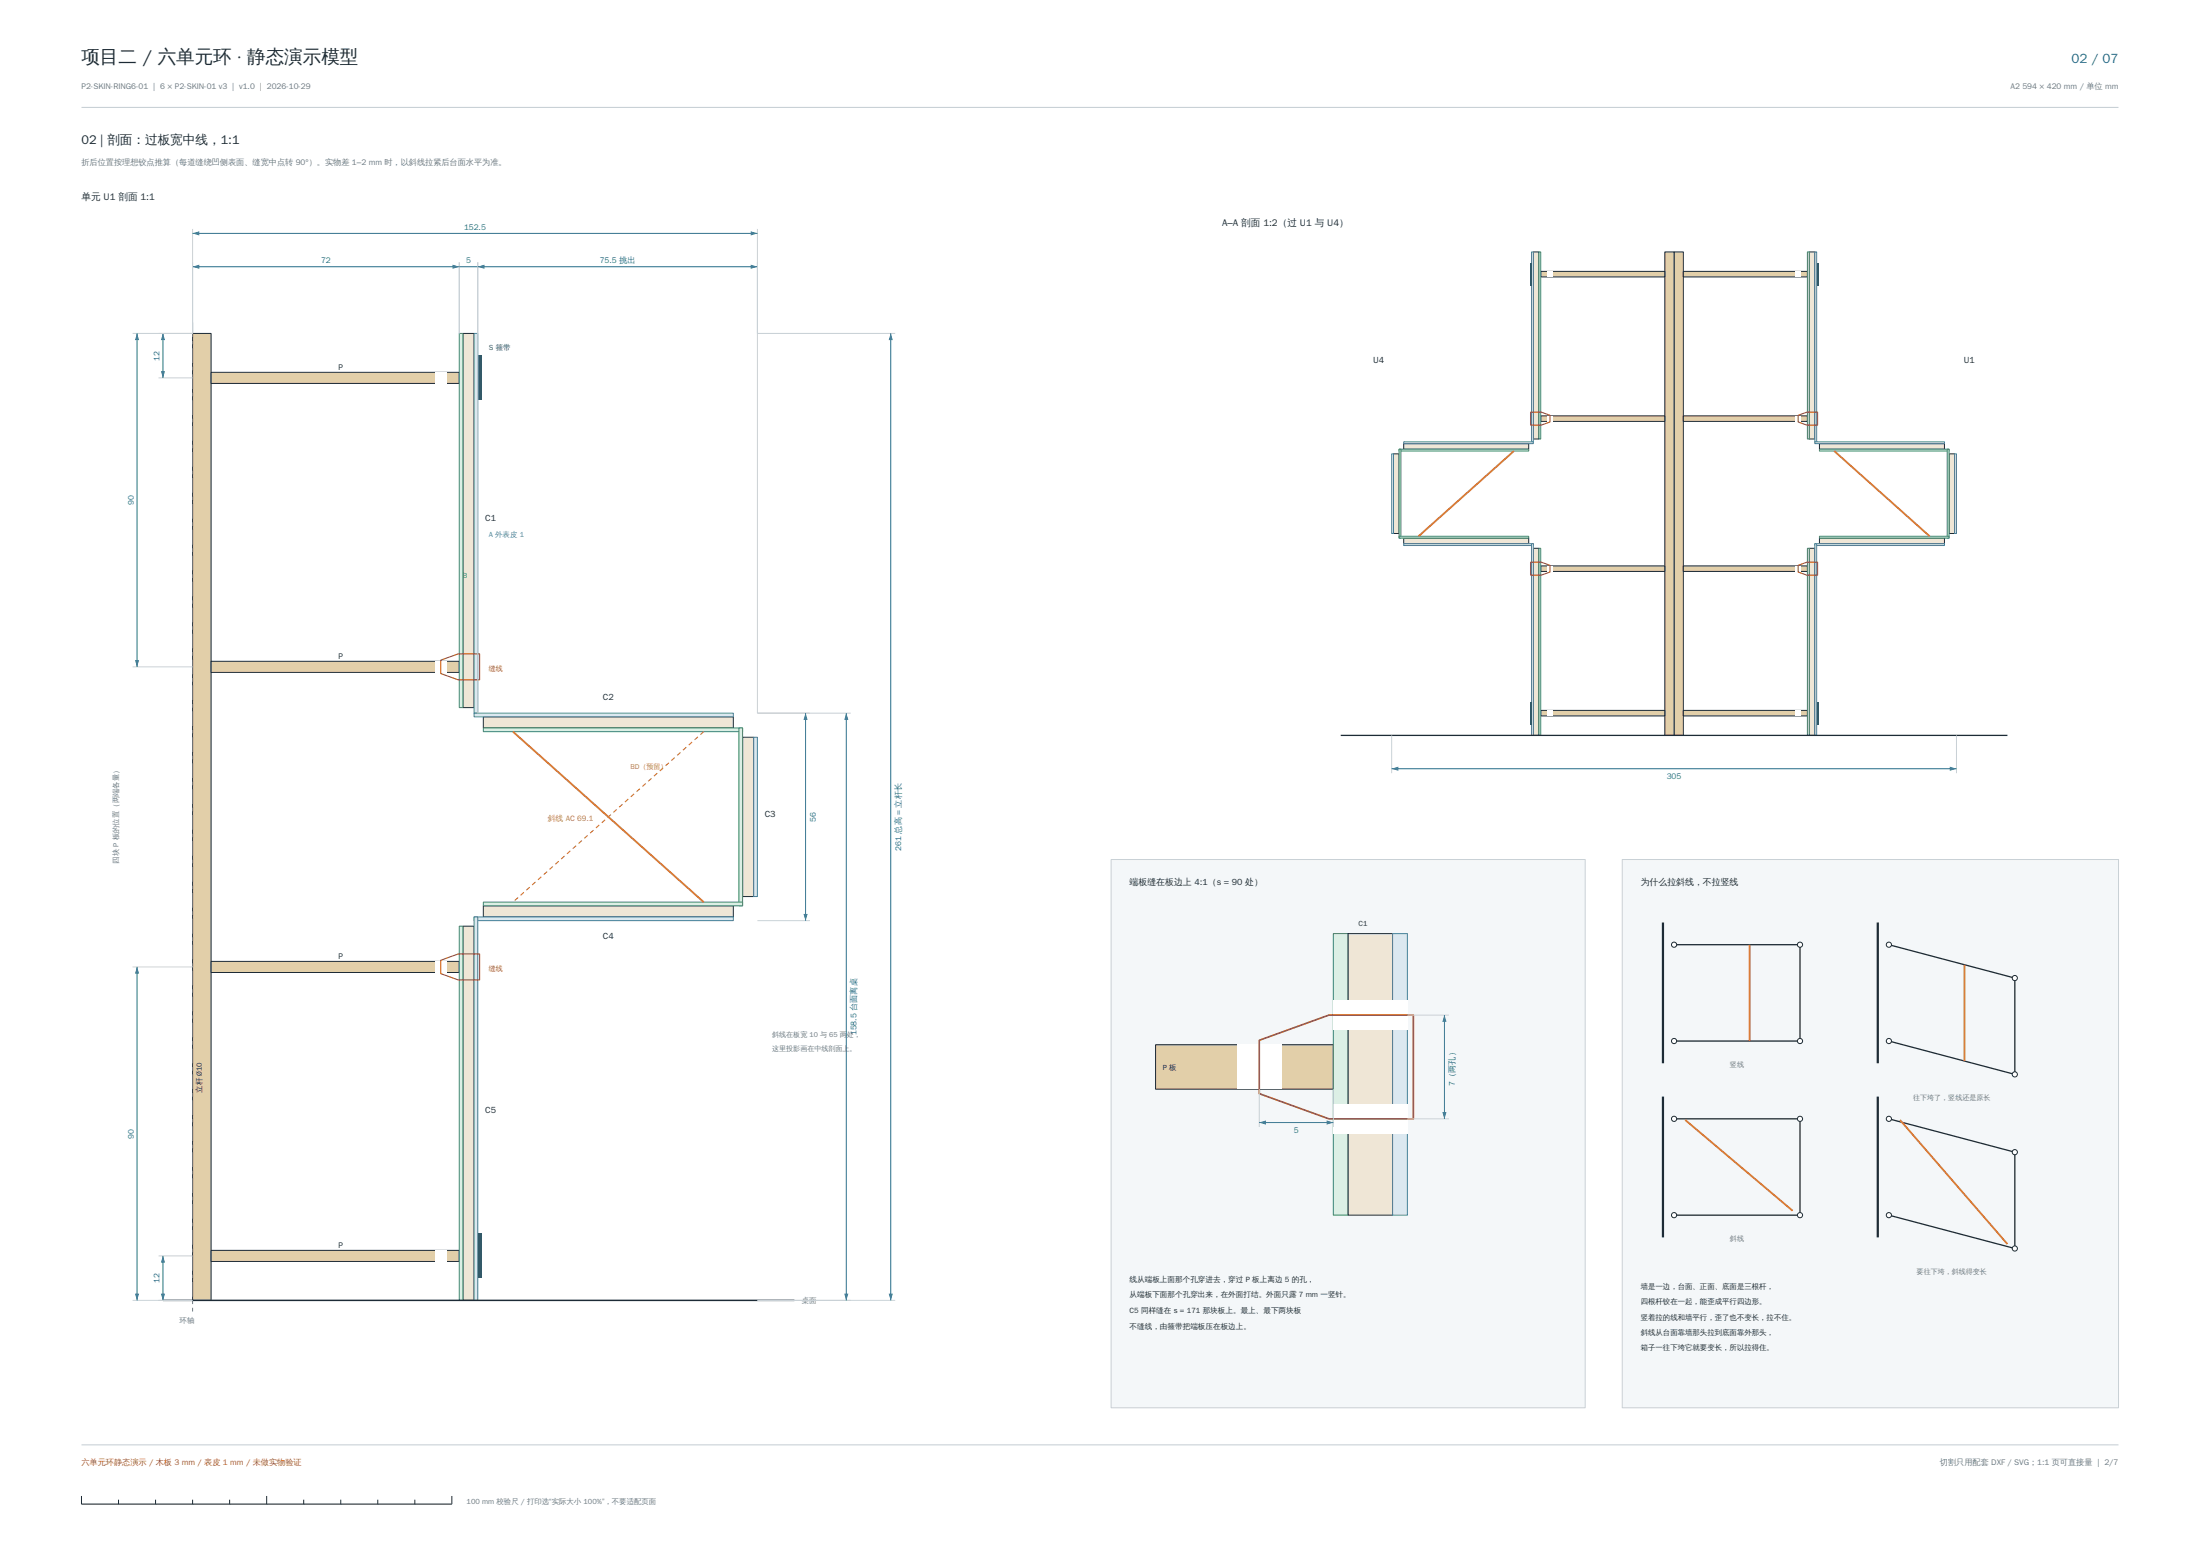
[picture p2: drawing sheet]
<svg xmlns="http://www.w3.org/2000/svg" width="594mm" height="420mm" viewBox="0 0 594 420" stroke-linecap="round" stroke-linejoin="round" font-family="sans-serif">
<path d="M22 29h550M22 390h550" fill="none" stroke="#c9d1d6" stroke-width=".3"/>
<path d="M22 406h100" fill="none" stroke="#1d2b36" stroke-width=".3"/>
<path d="M22 403.8v2.2M32 404.8v1.2M42 404.8v1.2M52 404.8v1.2M62 404.8v1.2M72 403.8v2.2M82 404.8v1.2M92 404.8v1.2M102 404.8v1.2M112 404.8v1.2M122 403.8v2.2" fill="none" stroke="#1d2b36" stroke-width=".27"/>
<g fill="#e2cfa9" stroke="#1d2b36" stroke-width=".27">
<path d="M52 90h5v261h-5z" fill-rule="evenodd"/>
<path d="M57 100.5h67v3h-67z" fill-rule="evenodd"/>
</g>
<path d="M117.5 100.5h3v3h-3z" fill-rule="evenodd" fill="#fff"/>
<path d="M57 178.5h67v3h-67z" fill-rule="evenodd" fill="#e2cfa9" stroke="#1d2b36" stroke-width=".27"/>
<path d="M117.5 178.5h3v3h-3z" fill-rule="evenodd" fill="#fff"/>
<path d="M57 259.5h67v3h-67z" fill-rule="evenodd" fill="#e2cfa9" stroke="#1d2b36" stroke-width=".27"/>
<path d="M117.5 259.5h3v3h-3z" fill-rule="evenodd" fill="#fff"/>
<path d="M57 337.5h67v3h-67z" fill-rule="evenodd" fill="#e2cfa9" stroke="#1d2b36" stroke-width=".27"/>
<path d="M117.5 337.5h3v3h-3z" fill-rule="evenodd" fill="#fff"/>
<g fill="#efe6d6" stroke="#1d2b36" stroke-width=".27">
<path d="M125 90h3v101h-3z" fill-rule="evenodd"/>
<path d="M130.5 193.5h67.5v3h-67.5z" fill-rule="evenodd"/>
<path d="M200.5 199h3v43h-3z" fill-rule="evenodd"/>
<path d="M130.5 244.5h67.5v3h-67.5z" fill-rule="evenodd"/>
<path d="M125 250h3v101h-3z" fill-rule="evenodd"/>
</g>
<g fill="#dbe8f0" stroke="#4f7f99" stroke-width=".27">
<path d="M128 90h1v102.5h-1z" fill-rule="evenodd"/>
<path d="M128 192.5h70v1h-70z" fill-rule="evenodd"/>
<path d="M203.5 199h1v43h-1z" fill-rule="evenodd"/>
<path d="M128 247.5h70v1h-70z" fill-rule="evenodd"/>
<path d="M128 247.5h1v103.5h-1z" fill-rule="evenodd"/>
</g>
<g fill="#dcefe5" stroke="#3e8a68" stroke-width=".27">
<path d="M124 90h1v101h-1z" fill-rule="evenodd"/>
<path d="M130.5 196.5h70v1h-70z" fill-rule="evenodd"/>
<path d="M199.5 196.5h1v48h-1z" fill-rule="evenodd"/>
<path d="M130.5 243.5h70v1h-70z" fill-rule="evenodd"/>
<path d="M124 250h1v101h-1z" fill-rule="evenodd"/>
</g>
<g fill="#2e5d6b">
<path d="M129 96h1v12h-1z" fill-rule="evenodd"/>
<path d="M129 333h1v12h-1z" fill-rule="evenodd"/>
</g>
<path d="M119 178.2l4.7-1.7h5.8v7h-5.8l-4.7-1.7zM119 259.2l4.7-1.7h5.8v7h-5.8l-4.7-1.7z" fill="none" stroke="#b8392b" stroke-width=".3"/>
<path d="M138.5 197.5l51.5 46" fill="none" stroke="#d9772f" stroke-width=".5"/>
<path d="M190 197.5l-51.5 46" fill="none" stroke="#d9772f" stroke-width=".3" stroke-dasharray="1.2 .9" stroke-linecap="butt"/>
<path d="M52 87v267" fill="none" stroke="#6b7780" stroke-width=".27" stroke-dasharray="4 1 1 1" stroke-linecap="butt"/>
<path d="M44 351h170.5" fill="none" stroke="#1d2b36" stroke-width=".4"/>
<path d="M204.5 90h37.2M204.5 351h37.2" fill="none" stroke="#c9d1d6" stroke-width=".27"/>
<path d="M240.5 90v261" fill="none" stroke="#1f6f8b" stroke-width=".27"/>
<g fill="#1f6f8b">
<path d="M240.5 90l.6 1.8h-1.1z"/>
<path d="M240 349.2h1.1l-.6 1.8z"/>
</g>
<path d="M204.5 192.5h25.2M204.5 351h25.2" fill="none" stroke="#c9d1d6" stroke-width=".27"/>
<path d="M228.5 192.5v158.5" fill="none" stroke="#1f6f8b" stroke-width=".27"/>
<g fill="#1f6f8b">
<path d="M228.5 192.5l.6 1.8h-1.1z"/>
<path d="M228 349.2h1.1l-.6 1.8z"/>
</g>
<path d="M204.5 192.5h14.2M204.5 248.5h14.2" fill="none" stroke="#c9d1d6" stroke-width=".27"/>
<path d="M217.5 192.5v56" fill="none" stroke="#1f6f8b" stroke-width=".27"/>
<g fill="#1f6f8b">
<path d="M217.5 192.5l.6 1.8h-1.1z"/>
<path d="M217 246.7h1.1l-.6 1.8z"/>
</g>
<path d="M42.8 90h9.2M42.8 102h9.2" fill="none" stroke="#c9d1d6" stroke-width=".27"/>
<path d="M44 90v12" fill="none" stroke="#1f6f8b" stroke-width=".27"/>
<g fill="#1f6f8b">
<path d="M44 90l.6 1.8h-1.1z"/>
<path d="M43.5 100.2h1.1l-.6 1.8z"/>
</g>
<path d="M35.8 90h16.2M35.8 180h16.2" fill="none" stroke="#c9d1d6" stroke-width=".27"/>
<path d="M37 90v90" fill="none" stroke="#1f6f8b" stroke-width=".27"/>
<g fill="#1f6f8b">
<path d="M37 90l.6 1.8h-1.1z"/>
<path d="M36.5 178.2h1.1l-.6 1.8z"/>
</g>
<path d="M42.8 339h9.2M42.8 351h9.2" fill="none" stroke="#c9d1d6" stroke-width=".27"/>
<path d="M44 339v12" fill="none" stroke="#1f6f8b" stroke-width=".27"/>
<g fill="#1f6f8b">
<path d="M44 339l.6 1.8h-1.1z"/>
<path d="M43.5 349.2h1.1l-.6 1.8z"/>
</g>
<path d="M35.8 261h16.2M35.8 351h16.2" fill="none" stroke="#c9d1d6" stroke-width=".27"/>
<path d="M37 261v90" fill="none" stroke="#1f6f8b" stroke-width=".27"/>
<g fill="#1f6f8b">
<path d="M37 261l.6 1.8h-1.1z"/>
<path d="M36.5 349.2h1.1l-.6 1.8z"/>
</g>
<path d="M52 70.8v19.2M124 70.8v19.2" fill="none" stroke="#c9d1d6" stroke-width=".27"/>
<path d="M52 72h72" fill="none" stroke="#1f6f8b" stroke-width=".27"/>
<g fill="#1f6f8b">
<path d="M52 72l1.8-.6v1.1z"/>
<path d="M122.2 71.4l1.8 .6-1.8 .5z"/>
</g>
<path d="M124 70.8v19.2M129 70.8v121.7M204.5 70.8v121.7" fill="none" stroke="#c9d1d6" stroke-width=".27"/>
<path d="M124 72h80.5" fill="none" stroke="#1f6f8b" stroke-width=".27"/>
<g fill="#1f6f8b">
<path d="M129 72l1.8-.6v1.1z"/>
<path d="M202.7 71.4l1.8 .6-1.8 .5z"/>
</g>
<path d="M52 61.8v28.2M204.5 61.8v28.2" fill="none" stroke="#c9d1d6" stroke-width=".27"/>
<path d="M52 63h152.5" fill="none" stroke="#1f6f8b" stroke-width=".27"/>
<g fill="#1f6f8b">
<path d="M52 63l1.8-.6v1.1z"/>
<path d="M202.7 62.4l1.8 .6-1.8 .5z"/>
</g>
<g fill="#e2cfa9" stroke="#1d2b36" stroke-width=".27">
<path d="M452 68h2.5v130.5h-2.5z" fill-rule="evenodd"/>
<path d="M454.5 73.2h33.5v1.5h-33.5z" fill-rule="evenodd"/>
</g>
<path d="M484.8 73.2h1.5v1.5h-1.5z" fill-rule="evenodd" fill="#fff"/>
<path d="M454.5 112.2h33.5v1.5h-33.5z" fill-rule="evenodd" fill="#e2cfa9" stroke="#1d2b36" stroke-width=".27"/>
<path d="M484.8 112.2h1.5v1.5h-1.5z" fill-rule="evenodd" fill="#fff"/>
<path d="M454.5 152.7h33.5v1.5h-33.5z" fill-rule="evenodd" fill="#e2cfa9" stroke="#1d2b36" stroke-width=".27"/>
<path d="M484.8 152.7h1.5v1.5h-1.5z" fill-rule="evenodd" fill="#fff"/>
<path d="M454.5 191.7h33.5v1.5h-33.5z" fill-rule="evenodd" fill="#e2cfa9" stroke="#1d2b36" stroke-width=".27"/>
<path d="M484.8 191.7h1.5v1.5h-1.5z" fill-rule="evenodd" fill="#fff"/>
<g fill="#efe6d6" stroke="#1d2b36" stroke-width=".27">
<path d="M488.5 68h1.5v50.5h-1.5z" fill-rule="evenodd"/>
<path d="M491.3 119.7h33.7v1.5h-33.7z" fill-rule="evenodd"/>
<path d="M526.3 122.5h1.5v21.5h-1.5z" fill-rule="evenodd"/>
<path d="M491.3 145.2h33.7v1.5h-33.7z" fill-rule="evenodd"/>
<path d="M488.5 148h1.5v50.5h-1.5z" fill-rule="evenodd"/>
</g>
<g fill="#dbe8f0" stroke="#4f7f99" stroke-width=".27">
<path d="M490 68h.5v51.2h-.5z" fill-rule="evenodd"/>
<path d="M490 119.2h35v.5h-35z" fill-rule="evenodd"/>
<path d="M527.8 122.5h.5v21.5h-.5z" fill-rule="evenodd"/>
<path d="M490 146.7h35v.5h-35z" fill-rule="evenodd"/>
<path d="M490 146.7h.5v51.8h-.5z" fill-rule="evenodd"/>
</g>
<g fill="#dcefe5" stroke="#3e8a68" stroke-width=".27">
<path d="M488 68h.5v50.5h-.5z" fill-rule="evenodd"/>
<path d="M491.3 121.2h35v.5h-35z" fill-rule="evenodd"/>
<path d="M525.8 121.2h.5v24h-.5z" fill-rule="evenodd"/>
<path d="M491.3 144.7h35v.5h-35z" fill-rule="evenodd"/>
<path d="M488 148h.5v50.5h-.5z" fill-rule="evenodd"/>
</g>
<g fill="#2e5d6b">
<path d="M490.5 71h.5v6h-.5z" fill-rule="evenodd"/>
<path d="M490.5 189.5h.5v6h-.5z" fill-rule="evenodd"/>
</g>
<path d="M485.5 112.1l2.4-.9h2.9v3.5h-2.9l-2.4-.8zM485.5 152.6l2.4-.9h2.9v3.5h-2.9l-2.4-.8z" fill="none" stroke="#b8392b" stroke-width=".3"/>
<path d="M495.3 121.7l25.7 23" fill="none" stroke="#d9772f" stroke-width=".5"/>
<g fill="#e2cfa9" stroke="#1d2b36" stroke-width=".27">
<path d="M449.5 68h2.5v130.5h-2.5z" fill-rule="evenodd"/>
<path d="M416 73.2h33.5v1.5h-33.5z" fill-rule="evenodd"/>
</g>
<path d="M417.8 73.2h1.5v1.5h-1.5z" fill-rule="evenodd" fill="#fff"/>
<path d="M416 112.2h33.5v1.5h-33.5z" fill-rule="evenodd" fill="#e2cfa9" stroke="#1d2b36" stroke-width=".27"/>
<path d="M417.8 112.2h1.5v1.5h-1.5z" fill-rule="evenodd" fill="#fff"/>
<path d="M416 152.7h33.5v1.5h-33.5z" fill-rule="evenodd" fill="#e2cfa9" stroke="#1d2b36" stroke-width=".27"/>
<path d="M417.8 152.7h1.5v1.5h-1.5z" fill-rule="evenodd" fill="#fff"/>
<path d="M416 191.7h33.5v1.5h-33.5z" fill-rule="evenodd" fill="#e2cfa9" stroke="#1d2b36" stroke-width=".27"/>
<path d="M417.8 191.7h1.5v1.5h-1.5z" fill-rule="evenodd" fill="#fff"/>
<g fill="#efe6d6" stroke="#1d2b36" stroke-width=".27">
<path d="M414 68h1.5v50.5h-1.5z" fill-rule="evenodd"/>
<path d="M379 119.7h33.8v1.5h-33.8z" fill-rule="evenodd"/>
<path d="M376.3 122.5h1.5v21.5h-1.5z" fill-rule="evenodd"/>
<path d="M379 145.2h33.8v1.5h-33.8z" fill-rule="evenodd"/>
<path d="M414 148h1.5v50.5h-1.5z" fill-rule="evenodd"/>
</g>
<g fill="#dbe8f0" stroke="#4f7f99" stroke-width=".27">
<path d="M413.5 68h.5v51.2h-.5z" fill-rule="evenodd"/>
<path d="M379 119.2h35v.5h-35z" fill-rule="evenodd"/>
<path d="M375.8 122.5h.5v21.5h-.5z" fill-rule="evenodd"/>
<path d="M379 146.7h35v.5h-35z" fill-rule="evenodd"/>
<path d="M413.5 146.7h.5v51.8h-.5z" fill-rule="evenodd"/>
</g>
<g fill="#dcefe5" stroke="#3e8a68" stroke-width=".27">
<path d="M415.5 68h.5v50.5h-.5z" fill-rule="evenodd"/>
<path d="M377.8 121.2h35v.5h-35z" fill-rule="evenodd"/>
<path d="M377.8 121.2h.5v24h-.5z" fill-rule="evenodd"/>
<path d="M377.8 144.7h35v.5h-35z" fill-rule="evenodd"/>
<path d="M415.5 148h.5v50.5h-.5z" fill-rule="evenodd"/>
</g>
<g fill="#2e5d6b">
<path d="M413 71h.5v6h-.5z" fill-rule="evenodd"/>
<path d="M413 189.5h.5v6h-.5z" fill-rule="evenodd"/>
</g>
<path d="M413.3 111.2h2.9l2.3 .9v1.8l-2.3 .8h-2.9zM413.3 151.7h2.9l2.3 .9v1.8l-2.3 .8h-2.9z" fill="none" stroke="#b8392b" stroke-width=".3"/>
<path d="M408.8 121.7l-25.8 23" fill="none" stroke="#d9772f" stroke-width=".5"/>
<path d="M362 198.5h180" fill="none" stroke="#1d2b36" stroke-width=".35"/>
<path d="M375.8 198.5v10.2M528.3 198.5v10.2" fill="none" stroke="#c9d1d6" stroke-width=".27"/>
<path d="M375.8 207.5h152.5" fill="none" stroke="#1f6f8b" stroke-width=".27"/>
<g fill="#1f6f8b">
<path d="M375.8 207.5l1.8-.6v1.1z"/>
<path d="M526.5 206.9l1.8 .6-1.8 .5z"/>
</g>
<path d="M300 232h128v148h-128z" fill-rule="evenodd" fill="#f4f7f9" stroke="#c9d1d6" stroke-width=".27"/>
<path d="M312 282h48v12h-48z" fill-rule="evenodd" fill="#e2cfa9" stroke="#1d2b36" stroke-width=".27"/>
<path d="M334 282h12v12h-12z" fill-rule="evenodd" fill="#fff"/>
<path d="M360 252h4v76h-4z" fill-rule="evenodd" fill="#dcefe5" stroke="#3e8a68" stroke-width=".27"/>
<path d="M364 252h12v76h-12z" fill-rule="evenodd" fill="#efe6d6" stroke="#1d2b36" stroke-width=".27"/>
<path d="M376 252h4v76h-4z" fill-rule="evenodd" fill="#dbe8f0" stroke="#4f7f99" stroke-width=".27"/>
<g fill="#fff">
<path d="M360 270h20v8h-20z" fill-rule="evenodd"/>
<path d="M360 298h20v8h-20z" fill-rule="evenodd"/>
</g>
<path d="M340 280.8l18.8-6.8h22.8v28h-22.8l-18.8-6.8z" fill="none" stroke="#b8392b" stroke-width=".45"/>
<path d="M380 274h11.2M380 302h11.2" fill="none" stroke="#c9d1d6" stroke-width=".27"/>
<path d="M390 274v28" fill="none" stroke="#1f6f8b" stroke-width=".27"/>
<g fill="#1f6f8b">
<path d="M390 274l.6 1.8h-1.1z"/>
<path d="M389.5 300.2h1.1l-.6 1.8z"/>
</g>
<path d="M340 294v10.2M360 294v10.2" fill="none" stroke="#c9d1d6" stroke-width=".27"/>
<path d="M340 303h20" fill="none" stroke="#1f6f8b" stroke-width=".27"/>
<g fill="#1f6f8b">
<path d="M340 303l1.8-.6v1.1z"/>
<path d="M358.2 302.4l1.8 .6-1.8 .5z"/>
</g>
<path d="M438 232h134v148h-134z" fill-rule="evenodd" fill="#f4f7f9" stroke="#c9d1d6" stroke-width=".27"/>
<path d="M449 249v38" fill="none" stroke="#1d2b36" stroke-width=".6" stroke-linecap="butt"/>
<path d="M452 255h34v26h-34" fill="none" stroke="#1d2b36" stroke-width=".35"/>
<g fill="#fff" stroke="#1d2b36" stroke-width=".27">
<circle cx="452" cy="255" r=".7"/>
<circle cx="486" cy="255" r=".7"/>
<circle cx="486" cy="281" r=".7"/>
<circle cx="452" cy="281" r=".7"/>
</g>
<path d="M472.4 255v26" fill="none" stroke="#d9772f" stroke-width=".5"/>
<path d="M507 249v38" fill="none" stroke="#1d2b36" stroke-width=".6" stroke-linecap="butt"/>
<path d="M510 255l34 9v26l-34-9" fill="none" stroke="#1d2b36" stroke-width=".35"/>
<g fill="#fff" stroke="#1d2b36" stroke-width=".27">
<circle cx="510" cy="255" r=".7"/>
<circle cx="544" cy="264" r=".7"/>
<circle cx="544" cy="290" r=".7"/>
<circle cx="510" cy="281" r=".7"/>
</g>
<path d="M530.4 260.4v26" fill="none" stroke="#d9772f" stroke-width=".5"/>
<path d="M449 296v38" fill="none" stroke="#1d2b36" stroke-width=".6" stroke-linecap="butt"/>
<path d="M452 302h34v26h-34" fill="none" stroke="#1d2b36" stroke-width=".35"/>
<g fill="#fff" stroke="#1d2b36" stroke-width=".27">
<circle cx="452" cy="302" r=".7"/>
<circle cx="486" cy="302" r=".7"/>
<circle cx="486" cy="328" r=".7"/>
<circle cx="452" cy="328" r=".7"/>
</g>
<path d="M455 302.3l29 24.5" fill="none" stroke="#d9772f" stroke-width=".5"/>
<path d="M507 296v38" fill="none" stroke="#1d2b36" stroke-width=".6" stroke-linecap="butt"/>
<path d="M510 302l34 9v26l-34-9" fill="none" stroke="#1d2b36" stroke-width=".35"/>
<g fill="#fff" stroke="#1d2b36" stroke-width=".27">
<circle cx="510" cy="302" r=".7"/>
<circle cx="544" cy="311" r=".7"/>
<circle cx="544" cy="337" r=".7"/>
<circle cx="510" cy="328" r=".7"/>
</g>
<path d="M513 302.3l29 33.5" fill="none" stroke="#d9772f" stroke-width=".5"/>
<text font-size="5" fill="#1d2b36" x="22" y="17">项目二 / 六单元环 · 静态演示模型</text>
<text font-size="3.6" fill="#1f6f8b" x="559.3" y="17">02 / 07</text>
<text font-size="3.4" fill="#1d2b36" x="22" y="39">02 | 剖面：过板宽中线，1:1</text>
<g font-size="2.6" fill="#1d2b36">
<text x="22" y="54">单元 U1 剖面 1:1</text>
<text x="330" y="61">A–A 剖面 1:2（过 U1 与 U4）</text>
</g>
<g font-size="2.4" fill="#1d2b36">
<text x="370.8" y="98">U4</text>
<text x="530.3" y="98">U1</text>
<text x="131" y="140.5">C1</text>
<text x="162.8" y="189">C2</text>
<text x="206.5" y="220.5">C3</text>
<text x="305" y="239">端板缝在板边上 4:1（s = 90 处）</text>
<text x="443" y="239">为什么拉斜线，不拉竖线</text>
<text x="162.8" y="253.5">C4</text>
<text x="131" y="300.5">C5</text>
</g>
<g font-size="2.2" fill="#6b7780">
<text x="22" y="24">P2-SKIN-RING6-01 | 6 × P2-SKIN-01 v3 | v1.0 | 2026-10-29</text>
<text x="542.8" y="24">A2 594 × 420 mm / 单位 mm</text>
<text x="22" y="44.5">折后位置按理想铰点推算（每道缝绕凹侧表面、缝宽中点转 90°）。实物差 1–2 mm 时，以斜线拉紧后台面水平为准。</text>
<text x="523.8" y="395.5">切割只用配套 DXF / SVG；1:1 页可直接量 | 2/7</text>
</g>
<g font-size="2.2" fill="#1f6f8b">
<text x="125.3" y="62.1">152.5</text>
<text x="86.7" y="71.1">72</text>
<text x="125.8" y="71.1">5</text>
<text x="161.9" y="71.1">75.5 挑出</text>
<text x="43.1" y="97.3" transform="rotate(-90 43.1 97.3)">12</text>
<text x="36.1" y="136.3" transform="rotate(-90 36.1 136.3)">90</text>
<text x="450" y="210.3">305</text>
<text x="220.3" y="221.8" transform="rotate(-90 220.3 221.8)">56</text>
<text x="243.3" y="229.6" transform="rotate(-90 243.3 229.6)">261 总高 = 立杆长</text>
<text x="231.3" y="279.4" transform="rotate(-90 231.3 279.4)">158.5 台面离桌</text>
<text x="392.8" y="293.1" transform="rotate(-90 392.8 293.1)">7（两孔）</text>
<text x="349.3" y="305.8">5</text>
<text x="36.1" y="307.3" transform="rotate(-90 36.1 307.3)">90</text>
<text x="43.1" y="346.3" transform="rotate(-90 43.1 346.3)">12</text>
</g>
<g font-size="2.2" fill="#1d2b36">
<text x="91.4" y="99.8">P</text>
<text x="91.4" y="177.8">P</text>
<text x="91.4" y="258.8">P</text>
<text x="91.4" y="336.8">P</text>
</g>
<text font-size="2.2" fill="#b8392b" x="22" y="395.5">六单元环静态演示 / 木板 3 mm / 表皮 1 mm / 未做实物验证</text>
<text font-size="2.1" fill="#d9772f" x="147.9" y="221.5">斜线 AC 69.1</text>
<g font-size="2.1" fill="#1d2b36">
<text x="305" y="346">线从端板上面那个孔穿进去，穿过 P 板上离边 5 的孔，</text>
<text x="305" y="350.2">从端板下面那个孔穿出来，在外面打结。外面只露 7 mm 一竖针。</text>
<text x="305" y="354.4">C5 同样缝在 s = 171 那块板上。最上、最下两块板</text>
<text x="305" y="358.6">不缝线，由箍带把端板压在板边上。</text>
</g>
<text font-size="2" fill="#2e5d6b" x="132" y="94.5">S 箍带</text>
<text font-size="2" fill="#4f7f99" x="132" y="145">A 外表皮 1</text>
<text font-size="2" fill="#3e8a68" x="125" y="156">B</text>
<g font-size="2" fill="#6b7780">
<text x="32" y="233.2" transform="rotate(-90 32 233.2)">四块 P 板的位置（两端各量）</text>
<text x="216.5" y="351.8">桌面</text>
<text x="48.5" y="357">环轴</text>
<text x="126" y="406">100 mm 校验尺 / 打印选“实际大小 100%”，不要适配页面</text>
</g>
<g font-size="2" fill="#1d2b36">
<text x="366.8" y="250">C1</text>
<text x="314" y="288.8">P 板</text>
<text x="54.5" y="295" transform="rotate(-90 54.5 295)">立杆 Ø10</text>
<text x="443" y="348">墙是一边，台面、正面、底面是三根杆，</text>
<text x="443" y="352.1">四根杆铰在一起，能歪成平行四边形。</text>
<text x="443" y="356.2">竖着拉的线和墙平行，歪了也不变长，拉不住。</text>
<text x="443" y="360.3">斜线从台面靠墙那头拉到底面靠外那头，</text>
<text x="443" y="364.4">箱子一往下垮它就要变长，所以拉得住。</text>
</g>
<g font-size="1.9" fill="#b8392b">
<text x="132" y="181">缝线</text>
<text x="132" y="262">缝线</text>
</g>
<text font-size="1.9" fill="#d9772f" x="170.3" y="207.5">BD（预留）</text>
<g font-size="1.9" fill="#6b7780">
<text x="208.5" y="280">斜线在板宽 10 与 65 两</text>
<text x="228.6" y="280">处，</text>
<text x="208.5" y="283.6">这里投影画在中线剖面上。</text>
<text x="467.1" y="288">竖线</text>
<text x="516.6" y="297">往下垮了，竖线还是原长</text>
<text x="467.1" y="335">斜线</text>
<text x="517.5" y="344">要往下垮，斜线得变长</text>
</g>
</svg>
